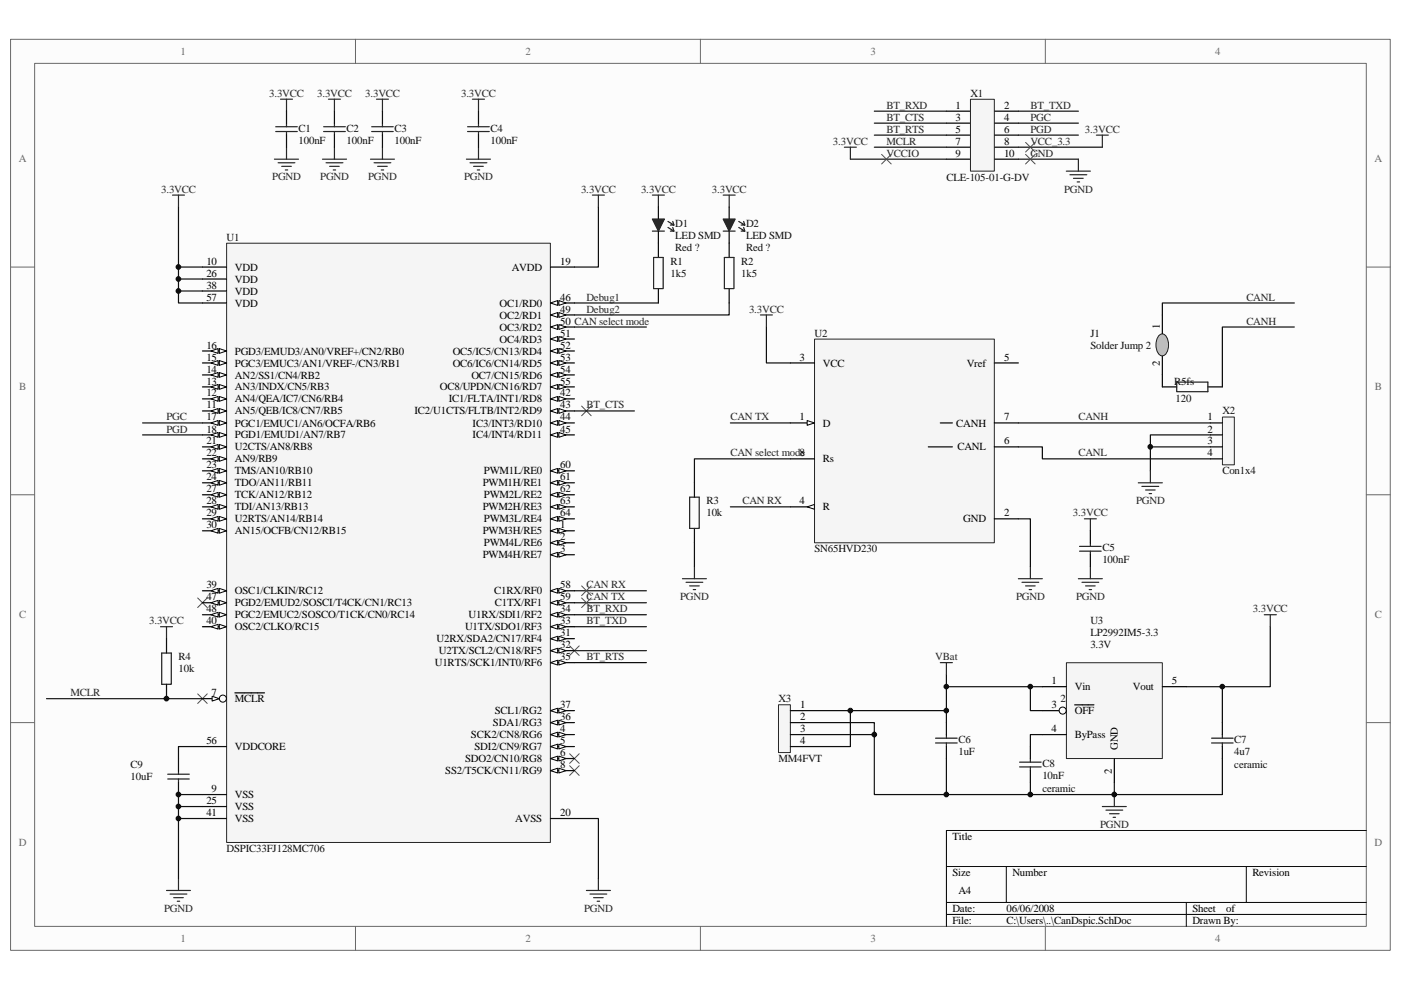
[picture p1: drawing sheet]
<svg xmlns="http://www.w3.org/2000/svg" width="297mm" height="210mm" viewBox="0 0 297 210" stroke-linecap="round" stroke-linejoin="round" font-family="sans-serif">
<path d="M2.3 8.4h292.5v193.2h-292.5z" fill="#fcfcfc"/>
<path d="M2.2 8.3h292.6v193.3h-292.6z" fill="none" stroke="#6a6a6a" stroke-width=".21"/>
<path d="M7.4 13.5h282.3v183h-282.3z" fill="#fcfcfc"/>
<g fill="none" stroke="#6a6a6a" stroke-width=".21">
<path d="M7.3 13.4h282.4v183.1h-282.4zM75.4 8.3v5.1M148.5 8.3v5.1M221.6 8.3v5.1M2.2 56.6h5.1M289.7 56.6h5.1M2.2 104.9h5.1M289.7 104.9h5.1M2.2 153.3h5.1M289.7 153.3h5.1M75.4 196.5v5.1M148.5 196.5v5.1"/>
<path d="M221.6 196.5v5.1"/>
</g>
<path d="M289.7 176.1h-89v20.4M200.7 183.8h89M200.7 191.4h89M200.7 194h89M213.4 183.8v7.6M251.5 191.4v5.1M264.2 183.8v7.6" fill="none" stroke="#000" stroke-width=".21"/>
<g fill="none" stroke="#262626" stroke-width=".25">
<path d="M58.2 33.8h5.1M59 34.5h3.5M59.5 21h2.5M59.7 35.3h2.1M60.5 36h.5M60.7 21v2.6M60.7 31.2v2.6M68.4 33.8h5.1M69.1 34.5h3.6M69.6 21h2.6M69.9 35.3h2M70.7 36h.5"/>
<path d="M70.9 21v2.6M70.9 31.2v2.6M78.5 33.8h5.1M79.3 34.5h3.6M79.8 21h2.6M80.1 35.3h2M80.8 36h.5M81.1 21v2.6M81.1 31.2v2.6M98.9 33.8h5.1M99.6 34.5h3.6M100.2 21h2.5"/>
<path d="M100.4 35.3h2.1M101.2 36h.5M101.4 21v2.6M101.4 31.2v2.6M36.6 41.4h2.5M37.8 41.4v2.5M125.6 41.4h2.5M126.9 41.4v2.5M138.3 41.4h2.6M139.6 41.4v2.5M34 132.9h2.6M35.3 132.9v2.6"/>
<path d="M35.3 188.9h5.1M36.1 189.6h3.5M36.8 190.4h2.1M37.6 191.2h.5M37.8 186.3v2.6M124.3 188.9h5.1M125.1 189.6h3.5M125.9 190.4h2M126.6 191.2h.5M126.9 186.3v2.6"/>
</g>
<g fill="none" stroke="#0e0e0e" stroke-width=".25">
<path d="M37.8 43.9v20.4h5.1M37.8 59.2h5.1M37.8 56.6h5.1M126.9 43.9v12.7h-5.1M37.8 61.7h5.1M121.8 69.4h15.3M121.8 64.3h17.8M154.6 64.3v2.5h-32.8M30.2 92.2h12.7M121.8 125.3h15.3M121.8 127.8h15.3M121.8 138h15.3"/>
<path d="M42.9 158.3h-5.1v2.6M37.8 173.6h5.1M37.8 171.1h5.1M42.9 168.5h-5.1v17.8M121.8 173.6h5.1v12.7"/>
</g>
<g fill="none" stroke="#000" stroke-width=".25">
<path d="M60.7 23.6v2.5M60.7 28.7v2.5M70.9 23.6v2.5M70.9 28.7v2.5M81.1 23.6v2.5M81.1 28.7v2.5M101.4 23.6v2.5M101.4 28.7v2.5M200.7 23.6h5M200.7 26.1h5M200.7 28.7h5M200.7 31.2h5"/>
<path d="M200.7 33.8h5M210.8 23.6h5.1M210.8 26.1h5.1M210.8 28.7h5.1M210.8 31.2h5.1M210.8 33.8h5.1M139.6 51.6v3M139.6 61.2v3.1M35.3 135.5v3M35.3 145.1v3.1M37.8 160.9v2.5M37.8 166v2.5"/>
</g>
<g fill="none" stroke="#1c1c1c" stroke-width=".25">
<path d="M58.5 27.9h4.5M58.5 26.9h4.5M60.7 26.1v.8M60.7 27.9v.8M68.6 27.9h4.6M68.6 26.9h4.6M70.9 26.1v.8M70.9 27.9v.8M78.8 27.9h4.6M78.8 26.9h4.6M81.1 26.1v.8M81.1 27.9v.8"/>
<path d="M99.1 27.9h4.6M99.1 26.9h4.6M101.4 26.1v.8M101.4 27.9v.8M138.6 54.6h2v6.6h-2zM34.3 138.5h2v6.6h-2zM35.6 165.2h4.5M35.6 164.2h4.5M37.8 163.4v.8M37.8 165.2v.8"/>
</g>
<path d="M123.3 86.1l2 2.1M125.3 86.1l-2 2.1M123.3 124.3l2 2M123.3 126.8l2 2.1M125.3 124.3l-2 2M125.3 126.8l-2 2.1M41.9 147.2l2 2M43.9 147.2l-2 2" fill="none" stroke="#4c4c4c" stroke-width=".21"/>
<path d="M205.8 21.1h5v15.2h-5z" fill="#f5f5f5"/>
<path d="M205.8 21.1h5v15.2h-5z" fill="none" stroke="#262626" stroke-width=".21"/>
<g fill="none" stroke="#0e0e0e" stroke-width=".25">
<path d="M180.3 33.8h20.4M185.4 23.6h15.3M185.4 26.1h15.3M185.4 28.7h15.3M185.4 31.2h15.3M215.9 23.6h12.7M215.9 26.1h12.7M215.9 28.7h12.7M215.9 31.2h17.8M215.9 33.8h12.7M121.8 87.2h12.7M121.8 130.4h15.3"/>
<path d="M121.8 132.9h15.3M121.8 140.5h15.3"/>
</g>
<path d="M179 31.2h2.6M180.3 31.2v2.6M226.1 36.3h5.1M226.8 37.1h3.6M227.6 37.8h2.1M228.4 38.6h.5M228.6 33.8v2.5M232.4 28.7h2.6M233.7 28.7v2.5M153.3 41.4h2.6M154.6 41.4v2.5" fill="none" stroke="#262626" stroke-width=".25"/>
<g fill="none" stroke="#4c4c4c" stroke-width=".21">
<path d="M186.9 32.7l2.1 2.1M189 32.7l-2.1 2.1M217.4 32.7l2.1 2.1M217.4 30.2l2.1 2M219.5 32.7l-2.1 2.1M219.5 30.2l-2.1 2M41.9 126.8l2 2.1M43.9 126.8l-2 2.1M120.8 137l2 2M122.8 137l-2 2M120.8 159.9l2 2M122.8 159.9l-2 2"/>
<path d="M120.8 162.4l2 2.1M122.8 162.4l-2 2.1"/>
</g>
<path d="M139.6 43.9v2.6M139.6 49v2.6M154.6 43.9v2.6M154.6 49v5.6M154.6 61.2v3.1" fill="none" stroke="#000" stroke-width=".25"/>
<path d="M138.3 49h2.6M141.6 47l1.3 .7h-.8M141.6 48.2l1.3 .8h-.8M142.6 47l.3 .7M142.6 48.2l.3 .8M153.3 49h2.6M153.6 54.6h2v6.6h-2zM156.6 47l1.3 .7h-.8M156.6 48.2l1.3 .8h-.8M157.7 47l.2 .7M157.7 48.2l.2 .8" fill="none" stroke="#1c1c1c" stroke-width=".25"/>
<g fill="#1c1c1c" stroke="#1c1c1c" stroke-width=".25">
<path d="M138.3 46.5h2.6l-1.3 2.5z"/>
<path d="M153.3 46.5h2.6l-1.3 2.5z"/>
</g>
<path d="M48.1 51.6h68.6v127.1h-68.6z" fill="#f5f5f5"/>
<path d="M48 51.6h68.7v127.1h-68.7z" fill="none" stroke="#262626" stroke-width=".21"/>
<path d="M116.7 115.1h5.1" fill="none" stroke="#000" stroke-width=".25"/>
<g fill="#fcfcfc" stroke="#000" stroke-width=".21">
<path d="M116.7 115.1l1.5-.5v1z"/>
<path d="M118.5 114.6l1.5 .5-1.5 .5z"/>
</g>
<path d="M116.7 117.7h5.1" fill="none" stroke="#000" stroke-width=".25"/>
<g fill="#fcfcfc" stroke="#000" stroke-width=".21">
<path d="M116.7 117.7l1.5-.5v1z"/>
<path d="M118.5 117.2l1.5 .5-1.5 .5z"/>
</g>
<path d="M116.7 64.3h5.1" fill="none" stroke="#000" stroke-width=".25"/>
<g fill="#fcfcfc" stroke="#000" stroke-width=".21">
<path d="M116.7 64.3l1.5-.5v1z"/>
<path d="M118.5 63.8l1.5 .5-1.5 .5z"/>
</g>
<path d="M116.7 66.8h5.1" fill="none" stroke="#000" stroke-width=".25"/>
<g fill="#fcfcfc" stroke="#000" stroke-width=".21">
<path d="M116.7 66.8l1.5-.5v1z"/>
<path d="M118.5 66.3l1.5 .5-1.5 .5z"/>
</g>
<path d="M116.7 69.4h5.1" fill="none" stroke="#000" stroke-width=".25"/>
<g fill="#fcfcfc" stroke="#000" stroke-width=".21">
<path d="M116.7 69.4l1.5-.5v1z"/>
<path d="M118.5 68.9l1.5 .5-1.5 .5z"/>
</g>
<path d="M116.7 71.9h5.1" fill="none" stroke="#000" stroke-width=".25"/>
<g fill="#fcfcfc" stroke="#000" stroke-width=".21">
<path d="M116.7 71.9l1.5-.5v1z"/>
<path d="M118.5 71.4l1.5 .5-1.5 .5z"/>
</g>
<path d="M116.7 74.4h5.1" fill="none" stroke="#000" stroke-width=".25"/>
<g fill="#fcfcfc" stroke="#000" stroke-width=".21">
<path d="M116.7 74.4l1.5-.5v1.1z"/>
<path d="M118.5 73.9l1.5 .5-1.5 .6z"/>
</g>
<path d="M116.7 77h5.1" fill="none" stroke="#000" stroke-width=".25"/>
<g fill="#fcfcfc" stroke="#000" stroke-width=".21">
<path d="M116.7 77l1.5-.5v1z"/>
<path d="M118.5 76.5l1.5 .5-1.5 .5z"/>
</g>
<path d="M116.7 79.5h5.1" fill="none" stroke="#000" stroke-width=".25"/>
<g fill="#fcfcfc" stroke="#000" stroke-width=".21">
<path d="M116.7 79.5l1.5-.5v1z"/>
<path d="M118.5 79l1.5 .5-1.5 .5z"/>
</g>
<path d="M116.7 82.1h5.1" fill="none" stroke="#000" stroke-width=".25"/>
<g fill="#fcfcfc" stroke="#000" stroke-width=".21">
<path d="M116.7 82.1l1.5-.5v1z"/>
<path d="M118.5 81.6l1.5 .5-1.5 .5z"/>
</g>
<path d="M116.7 84.6h5.1" fill="none" stroke="#000" stroke-width=".25"/>
<g fill="#fcfcfc" stroke="#000" stroke-width=".21">
<path d="M116.7 84.6l1.5-.5v1z"/>
<path d="M118.5 84.1l1.5 .5-1.5 .5z"/>
</g>
<path d="M116.7 87.2h5.1" fill="none" stroke="#000" stroke-width=".25"/>
<g fill="#fcfcfc" stroke="#000" stroke-width=".21">
<path d="M116.7 87.2l1.5-.5v1z"/>
<path d="M118.5 86.7l1.5 .5-1.5 .5z"/>
</g>
<path d="M116.7 89.7h5.1" fill="none" stroke="#000" stroke-width=".25"/>
<g fill="#fcfcfc" stroke="#000" stroke-width=".21">
<path d="M116.7 89.7l1.5-.5v1z"/>
<path d="M118.5 89.2l1.5 .5-1.5 .5z"/>
</g>
<path d="M116.7 92.2h5.1" fill="none" stroke="#000" stroke-width=".25"/>
<g fill="#fcfcfc" stroke="#000" stroke-width=".21">
<path d="M116.7 92.2l1.5-.5v1.1z"/>
<path d="M118.5 91.7l1.5 .5-1.5 .6z"/>
</g>
<path d="M116.7 99.9h5.1" fill="none" stroke="#000" stroke-width=".25"/>
<g fill="#fcfcfc" stroke="#000" stroke-width=".21">
<path d="M116.7 99.9l1.5-.5v1z"/>
<path d="M118.5 99.4l1.5 .5-1.5 .5z"/>
</g>
<path d="M116.7 102.4h5.1" fill="none" stroke="#000" stroke-width=".25"/>
<g fill="#fcfcfc" stroke="#000" stroke-width=".21">
<path d="M116.7 102.4l1.5-.5v1z"/>
<path d="M118.5 101.9l1.5 .5-1.5 .5z"/>
</g>
<path d="M116.7 104.9h5.1" fill="none" stroke="#000" stroke-width=".25"/>
<g fill="#fcfcfc" stroke="#000" stroke-width=".21">
<path d="M116.7 104.9l1.5-.5v1.1z"/>
<path d="M118.5 104.4l1.5 .5-1.5 .6z"/>
</g>
<path d="M116.7 107.5h5.1" fill="none" stroke="#000" stroke-width=".25"/>
<g fill="#fcfcfc" stroke="#000" stroke-width=".21">
<path d="M116.7 107.5l1.5-.5v1z"/>
<path d="M118.5 107l1.5 .5-1.5 .5z"/>
</g>
<path d="M116.7 110h5.1" fill="none" stroke="#000" stroke-width=".25"/>
<g fill="#fcfcfc" stroke="#000" stroke-width=".21">
<path d="M116.7 110l1.5-.5v1.1z"/>
<path d="M118.5 109.5l1.5 .5-1.5 .6z"/>
</g>
<path d="M116.7 112.6h5.1" fill="none" stroke="#000" stroke-width=".25"/>
<g fill="#fcfcfc" stroke="#000" stroke-width=".21">
<path d="M116.7 112.6l1.5-.5v1z"/>
<path d="M118.5 112.1l1.5 .5-1.5 .5z"/>
</g>
<path d="M116.7 125.3h5.1" fill="none" stroke="#000" stroke-width=".25"/>
<g fill="#fcfcfc" stroke="#000" stroke-width=".21">
<path d="M116.7 125.3l1.5-.5v1z"/>
<path d="M118.5 124.8l1.5 .5-1.5 .5z"/>
</g>
<path d="M116.7 127.8h5.1" fill="none" stroke="#000" stroke-width=".25"/>
<g fill="#fcfcfc" stroke="#000" stroke-width=".21">
<path d="M116.7 127.8l1.5-.5v1.1z"/>
<path d="M118.5 127.3l1.5 .5-1.5 .6z"/>
</g>
<path d="M116.7 130.4h5.1" fill="none" stroke="#000" stroke-width=".25"/>
<g fill="#fcfcfc" stroke="#000" stroke-width=".21">
<path d="M116.7 130.4l1.5-.5v1z"/>
<path d="M118.5 129.9l1.5 .5-1.5 .5z"/>
</g>
<path d="M116.7 132.9h5.1" fill="none" stroke="#000" stroke-width=".25"/>
<g fill="#fcfcfc" stroke="#000" stroke-width=".21">
<path d="M116.7 132.9l1.5-.5v1z"/>
<path d="M118.5 132.4l1.5 .5-1.5 .5z"/>
</g>
<path d="M116.7 135.5h5.1" fill="none" stroke="#000" stroke-width=".25"/>
<g fill="#fcfcfc" stroke="#000" stroke-width=".21">
<path d="M116.7 135.5l1.5-.5v1z"/>
<path d="M118.5 135l1.5 .5-1.5 .5z"/>
</g>
<path d="M116.7 138h5.1" fill="none" stroke="#000" stroke-width=".25"/>
<g fill="#fcfcfc" stroke="#000" stroke-width=".21">
<path d="M116.7 138l1.5-.5v1z"/>
<path d="M118.5 137.5l1.5 .5-1.5 .5z"/>
</g>
<path d="M116.7 140.5h5.1" fill="none" stroke="#000" stroke-width=".25"/>
<g fill="#fcfcfc" stroke="#000" stroke-width=".21">
<path d="M116.7 140.5l1.5-.5v1.1z"/>
<path d="M118.5 140l1.5 .5-1.5 .6z"/>
</g>
<path d="M116.7 150.7h5.1" fill="none" stroke="#000" stroke-width=".25"/>
<g fill="#fcfcfc" stroke="#000" stroke-width=".21">
<path d="M116.7 150.7l1.5-.5v1z"/>
<path d="M118.5 150.2l1.5 .5-1.5 .5z"/>
</g>
<path d="M116.7 153.3h5.1" fill="none" stroke="#000" stroke-width=".25"/>
<g fill="#fcfcfc" stroke="#000" stroke-width=".21">
<path d="M116.7 153.3l1.5-.5v1z"/>
<path d="M118.5 152.8l1.5 .5-1.5 .5z"/>
</g>
<path d="M116.7 155.8h5.1" fill="none" stroke="#000" stroke-width=".25"/>
<g fill="#fcfcfc" stroke="#000" stroke-width=".21">
<path d="M116.7 155.8l1.5-.5v1z"/>
<path d="M118.5 155.3l1.5 .5-1.5 .5z"/>
</g>
<path d="M116.7 158.3h5.1" fill="none" stroke="#000" stroke-width=".25"/>
<g fill="#fcfcfc" stroke="#000" stroke-width=".21">
<path d="M116.7 158.3l1.5-.5v1.1z"/>
<path d="M118.5 157.8l1.5 .5-1.5 .6z"/>
</g>
<path d="M116.7 160.9h5.1" fill="none" stroke="#000" stroke-width=".25"/>
<g fill="#fcfcfc" stroke="#000" stroke-width=".21">
<path d="M116.7 160.9l1.5-.5v1z"/>
<path d="M118.5 160.4l1.5 .5-1.5 .5z"/>
</g>
<path d="M116.7 163.4h5.1" fill="none" stroke="#000" stroke-width=".25"/>
<g fill="#fcfcfc" stroke="#000" stroke-width=".21">
<path d="M116.7 163.4l1.5-.5v1.1z"/>
<path d="M118.5 162.9l1.5 .5-1.5 .6z"/>
</g>
<path d="M116.7 56.6h5.1M42.9 74.4h5.1M116.7 173.6h5.1" fill="none" stroke="#000" stroke-width=".25"/>
<g fill="#fcfcfc" stroke="#000" stroke-width=".21">
<path d="M46.5 73.9l1.5 .5-1.5 .6z"/>
<path d="M44.7 74.4l1.5-.5v1.1z"/>
</g>
<path d="M42.9 77h5.1" fill="none" stroke="#000" stroke-width=".25"/>
<g fill="#fcfcfc" stroke="#000" stroke-width=".21">
<path d="M46.5 76.5l1.5 .5-1.5 .5z"/>
<path d="M44.7 77l1.5-.5v1z"/>
</g>
<path d="M42.9 79.5h5.1" fill="none" stroke="#000" stroke-width=".25"/>
<g fill="#fcfcfc" stroke="#000" stroke-width=".21">
<path d="M46.5 79l1.5 .5-1.5 .5z"/>
<path d="M44.7 79.5l1.5-.5v1z"/>
</g>
<path d="M42.9 82.1h5.1" fill="none" stroke="#000" stroke-width=".25"/>
<g fill="#fcfcfc" stroke="#000" stroke-width=".21">
<path d="M46.5 81.6l1.5 .5-1.5 .5z"/>
<path d="M44.7 82.1l1.5-.5v1z"/>
</g>
<path d="M42.9 84.6h5.1" fill="none" stroke="#000" stroke-width=".25"/>
<g fill="#fcfcfc" stroke="#000" stroke-width=".21">
<path d="M46.5 84.1l1.5 .5-1.5 .5z"/>
<path d="M44.7 84.6l1.5-.5v1z"/>
</g>
<path d="M42.9 87.2h5.1" fill="none" stroke="#000" stroke-width=".25"/>
<g fill="#fcfcfc" stroke="#000" stroke-width=".21">
<path d="M46.5 86.7l1.5 .5-1.5 .5z"/>
<path d="M44.7 87.2l1.5-.5v1z"/>
</g>
<path d="M42.9 89.7h5.1" fill="none" stroke="#000" stroke-width=".25"/>
<g fill="#fcfcfc" stroke="#000" stroke-width=".21">
<path d="M46.5 89.2l1.5 .5-1.5 .5z"/>
<path d="M44.7 89.7l1.5-.5v1z"/>
</g>
<path d="M42.9 92.2h5.1" fill="none" stroke="#000" stroke-width=".25"/>
<g fill="#fcfcfc" stroke="#000" stroke-width=".21">
<path d="M46.5 91.7l1.5 .5-1.5 .6z"/>
<path d="M44.7 92.2l1.5-.5v1.1z"/>
</g>
<path d="M42.9 94.8h5.1" fill="none" stroke="#000" stroke-width=".25"/>
<g fill="#fcfcfc" stroke="#000" stroke-width=".21">
<path d="M46.5 94.3l1.5 .5-1.5 .5z"/>
<path d="M44.7 94.8l1.5-.5v1z"/>
</g>
<path d="M42.9 97.3h5.1" fill="none" stroke="#000" stroke-width=".25"/>
<g fill="#fcfcfc" stroke="#000" stroke-width=".21">
<path d="M46.5 96.8l1.5 .5-1.5 .5z"/>
<path d="M44.7 97.3l1.5-.5v1z"/>
</g>
<path d="M42.9 99.9h5.1" fill="none" stroke="#000" stroke-width=".25"/>
<g fill="#fcfcfc" stroke="#000" stroke-width=".21">
<path d="M46.5 99.4l1.5 .5-1.5 .5z"/>
<path d="M44.7 99.9l1.5-.5v1z"/>
</g>
<path d="M42.9 102.4h5.1" fill="none" stroke="#000" stroke-width=".25"/>
<g fill="#fcfcfc" stroke="#000" stroke-width=".21">
<path d="M46.5 101.9l1.5 .5-1.5 .5z"/>
<path d="M44.7 102.4l1.5-.5v1z"/>
</g>
<path d="M42.9 104.9h5.1" fill="none" stroke="#000" stroke-width=".25"/>
<g fill="#fcfcfc" stroke="#000" stroke-width=".21">
<path d="M46.5 104.4l1.5 .5-1.5 .6z"/>
<path d="M44.7 104.9l1.5-.5v1.1z"/>
</g>
<path d="M42.9 107.5h5.1" fill="none" stroke="#000" stroke-width=".25"/>
<g fill="#fcfcfc" stroke="#000" stroke-width=".21">
<path d="M46.5 107l1.5 .5-1.5 .5z"/>
<path d="M44.7 107.5l1.5-.5v1z"/>
</g>
<path d="M42.9 110h5.1" fill="none" stroke="#000" stroke-width=".25"/>
<g fill="#fcfcfc" stroke="#000" stroke-width=".21">
<path d="M46.5 109.5l1.5 .5-1.5 .6z"/>
<path d="M44.7 110l1.5-.5v1.1z"/>
</g>
<path d="M42.9 112.6h5.1" fill="none" stroke="#000" stroke-width=".25"/>
<g fill="#fcfcfc" stroke="#000" stroke-width=".21">
<path d="M46.5 112.1l1.5 .5-1.5 .5z"/>
<path d="M44.7 112.6l1.5-.5v1z"/>
</g>
<path d="M42.9 125.3h5.1" fill="none" stroke="#000" stroke-width=".25"/>
<g fill="#fcfcfc" stroke="#000" stroke-width=".21">
<path d="M46.5 124.8l1.5 .5-1.5 .5z"/>
<path d="M44.7 125.3l1.5-.5v1z"/>
</g>
<path d="M42.9 127.8h5.1" fill="none" stroke="#000" stroke-width=".25"/>
<g fill="#fcfcfc" stroke="#000" stroke-width=".21">
<path d="M46.5 127.3l1.5 .5-1.5 .6z"/>
<path d="M44.7 127.8l1.5-.5v1.1z"/>
</g>
<path d="M42.9 130.4h5.1" fill="none" stroke="#000" stroke-width=".25"/>
<g fill="#fcfcfc" stroke="#000" stroke-width=".21">
<path d="M46.5 129.9l1.5 .5-1.5 .5z"/>
<path d="M44.7 130.4l1.5-.5v1z"/>
</g>
<path d="M42.9 132.9h5.1" fill="none" stroke="#000" stroke-width=".25"/>
<g fill="#fcfcfc" stroke="#000" stroke-width=".21">
<path d="M46.5 132.4l1.5 .5-1.5 .5z"/>
<path d="M44.7 132.9l1.5-.5v1z"/>
</g>
<path d="M42.9 56.6h5.1M42.9 59.2h5.1M42.9 61.7h5.1M42.9 64.3h5.1M42.9 148.2h5.1M42.9 168.5h5.1M42.9 171.1h5.1M42.9 173.6h5.1" fill="none" stroke="#000" stroke-width=".25"/>
<g fill="#fcfcfc" stroke="#000" stroke-width=".21">
<path d="M45 147.7l1.5 .5-1.5 .5z"/>
<circle cx="47.3" cy="148.2" r=".75"/>
</g>
<path d="M147.2 102.4v3.1M147.2 112.1v3M231.2 112.6v2.5M231.2 117.7v2.5M42.9 158.3h5.1M49.8 147h6.3" fill="none" stroke="#000" stroke-width=".25"/>
<g fill="none" stroke="#0e0e0e" stroke-width=".25">
<path d="M162.5 69.4v7.6h5.1M30.2 89.7h12.7M154.9 89.7h12.7M167.6 97.3h-20.4v5.1M147.2 115.1v5.1M154.9 107.5h12.7M215.9 110h2.6v10.2M269.3 132.9v12.7h-17.8M9.9 148.2h33M200.7 143.1v2.5h20.3M200.7 145.6v7.7M221 155.8h-2.5v2.5"/>
<path d="M259.2 145.6v7.7M200.7 160.9v7.6h35.6M218.5 166v2.5M259.2 160.9v7.6h-22.9v-2.5"/>
</g>
<g fill="none" stroke="#262626" stroke-width=".25">
<path d="M161.2 66.8h2.6M162.5 66.8v2.6M229.9 110h2.5M231.2 110v2.6M144.7 122.7h5.1M145.5 123.5h3.5M146.2 124.3h2M147 125.1h.5M147.2 120.2v2.5M215.9 122.7h5.1M216.7 123.5h3.5M217.4 124.3h2.1"/>
<path d="M218.2 125.1h.5M218.5 120.2v2.5M228.6 122.7h5.1M229.4 123.5h3.6M230.2 124.3h2M230.9 125.1h.5M231.2 120.2v2.5M268.1 130.4h2.5M269.3 130.4v2.5M199.4 140.5h2.5M200.7 140.5v2.6M233.7 171.1h5.1"/>
<path d="M234.5 171.8h3.5M235.2 172.6h2.1M236 173.4h.5M236.3 168.5v2.6"/>
</g>
<path d="M146.2 105.5h2v6.6h-2zM228.9 116.9h4.6M228.9 115.9h4.6M231.2 115.1v.8M231.2 116.9v.8" fill="none" stroke="#1c1c1c" stroke-width=".25"/>
<path d="M226.1 140.6h20.3v20.3h-20.3z" fill="#f5f5f5"/>
<path d="M226.1 140.6h20.3v20.3h-20.3z" fill="none" stroke="#262626" stroke-width=".21"/>
<path d="M221 145.6h5.1M221 150.7h5.1" fill="none" stroke="#000" stroke-width=".25"/>
<circle cx="225.3" cy="150.7" r=".75" fill="#fcfcfc" stroke="#000" stroke-width=".21"/>
<path d="M200.7 153.3v2.5M200.7 158.3v2.6M218.5 158.3v2.6M221 155.8h5.1M227.9 149.5h4M246.4 145.6h5.1M259.2 153.3v2.5M259.2 158.3v2.6M218.5 163.4v2.6M236.3 160.9v5.1" fill="none" stroke="#000" stroke-width=".25"/>
<path d="M198.3 157.6h4.6M198.3 156.6h4.6M200.7 155.8v.8M200.7 157.6v.7M256.9 157.6h4.5M256.9 156.6h4.5M259.2 155.8v.8M259.2 157.6v.7M216.2 162.7h4.5M216.2 161.6h4.5M218.5 160.9v.7M218.5 162.7v.7" fill="none" stroke="#1c1c1c" stroke-width=".25"/>
<path d="M215.9 94.8h5.1v2.5h35.6M215.9 89.7h40.7M243.9 94.8h12.7M256.6 92.2h-12.7v7.7" fill="none" stroke="#0e0e0e" stroke-width=".25"/>
<path d="M243.9 99.9v2.5M241.3 102.4h5.1M242.1 103.2h3.6M242.9 103.9h2M243.6 104.7h.6" fill="none" stroke="#262626" stroke-width=".25"/>
<path d="M165.1 149.5h2.5v10.1h-2.5z" fill="#f5f5f5"/>
<path d="M165.1 149.5h2.5v10.1h-2.5z" fill="none" stroke="#262626" stroke-width=".21"/>
<path d="M167.6 150.7h2.5M167.6 153.3h2.5M167.6 155.8h2.5M167.6 158.3h2.5" fill="none" stroke="#000" stroke-width=".25"/>
<path d="M170.1 155.8h15.3v12.7h15.3M170.1 153.3h15.3v2.5M170.1 150.7h30.6M180.3 150.7v7.6h-10.2" fill="none" stroke="#0e0e0e" stroke-width=".25"/>
<path d="M259.2 88.5h2.5v10.1h-2.5z" fill="#f5f5f5"/>
<path d="M259.2 88.5h2.5v10.1h-2.5z" fill="none" stroke="#262626" stroke-width=".21"/>
<path d="M246.4 66.8v5.1M246.4 74.4v5.1M246.4 82.1h3.1M256.1 82.1h3.1M256.6 89.7h2.6M256.6 92.2h2.6M256.6 94.8h2.6M256.6 97.3h2.6" fill="none" stroke="#000" stroke-width=".25"/>
<path d="M249.5 81h6.6v2.1h-6.6z" fill="none" stroke="#1c1c1c" stroke-width=".25"/>
<path d="M246.4 79.5v2.6" fill="none" stroke="#0e0e0e" stroke-width=".25"/>
<path d="M245.7 71.1a1.1 1.1 0 0 1 1.2-.1 1.1 1.1 0 0 1 .7 1 3.1 3.1 0 0 1-.8 3.4 1.44 1.44 0 0 1-1.7-1.6 3.4 3.4 0 0 1 .6-2.7z" fill-rule="evenodd" fill="#c0c0c0" stroke="#1c1c1c" stroke-width=".21"/>
<path d="M274.4 64.3h-28v2.5M274.4 69.4h-15.2v12.7" fill="none" stroke="#0e0e0e" stroke-width=".25"/>
<g fill="none" stroke="#000" stroke-width=".25">
<path d="M179.5 77h3.3M182.8 74.4h10.2v5.1h-10.2zM187.9 79.5v7.7M193 77h10.2M176.7 89.7h4.6M182.8 84.6l10.2 5.1-10.2 5.1zM187.9 92.2v5.1h-10.4M193 87.2h6.4v17.7h-6.4M193 84.6v10.2M194.5 92.2h2.3v17.8h-2.3M176.5 107.5h4.8M182.8 107.5l10.2-5.1v10.2z"/>
<circle cx="182.1" cy="89.7" r=".75"/>
<circle cx="193.8" cy="92.2" r=".75"/>
<circle cx="182.1" cy="107.5" r=".75"/>
<circle cx="193.8" cy="110" r=".75"/>
</g>
<g fill="#000" stroke="#000" stroke-width=".25">
<circle cx="196.8" cy="94.8" r=".49"/>
<circle cx="199.4" cy="89.7" r=".49"/>
</g>
<path d="M172.7 71.9h38.1v43.2h-38.1z" fill="#f5f5f5"/>
<path d="M172.7 71.9h38.1v43.2h-38.1z" fill="none" stroke="#262626" stroke-width=".21"/>
<path d="M167.6 77h5.1M167.6 89.7h5.1" fill="none" stroke="#000" stroke-width=".25"/>
<path d="M171.1 89.2l1.6 .5-1.6 .5z" fill="#fcfcfc" stroke="#000" stroke-width=".21"/>
<path d="M167.6 97.3h5.1M167.6 107.5h5.1" fill="none" stroke="#000" stroke-width=".25"/>
<path d="M171.1 107.5l1.6-.5v1z" fill="#fcfcfc" stroke="#000" stroke-width=".21"/>
<path d="M210.8 77h5.1M196.8 94.8h5.1M199.4 89.7h2.5M210.8 89.7h5.1M210.8 94.8h5.1M210.8 110h5.1" fill="none" stroke="#000" stroke-width=".25"/>
<path d="M218.5 145.6v5.1h2.5" fill="none" stroke="#0e0e0e" stroke-width=".25"/>
<g fill="#0e0e0e" stroke="#0e0e0e" stroke-width=".21">
<circle cx="35.3" cy="148.2" r=".5"/>
<circle cx="37.8" cy="173.6" r=".5"/>
<circle cx="37.8" cy="171.1" r=".5"/>
<circle cx="37.8" cy="168.5" r=".5"/>
<circle cx="37.8" cy="61.7" r=".5"/>
<circle cx="37.8" cy="59.2" r=".5"/>
<circle cx="37.8" cy="56.6" r=".5"/>
<circle cx="180.3" cy="150.7" r=".49"/>
<circle cx="185.4" cy="155.8" r=".49"/>
<circle cx="200.6" cy="168.5" r=".49"/>
<circle cx="200.6" cy="150.7" r=".49"/>
<circle cx="200.6" cy="145.6" r=".49"/>
<circle cx="218.4" cy="168.5" r=".5"/>
<circle cx="218.4" cy="145.6" r=".5"/>
<circle cx="236.2" cy="168.5" r=".5"/>
<circle cx="243.9" cy="94.8" r=".49"/>
<circle cx="259.2" cy="145.6" r=".5"/>
</g>
<g font-size="2.3" fill="#696969">
<text x="38.3" y="11.6">1</text>
<text x="111.4" y="11.6">2</text>
<text x="184.5" y="11.6">3</text>
<text x="257.7" y="11.6">4</text>
<text x="4" y="34.5">A</text>
<text x="291.4" y="34.5">A</text>
<text x="4" y="82.8">B</text>
<text x="291.5" y="82.8">B</text>
<text x="4" y="131.1">C</text>
<text x="291.5" y="131.1">C</text>
<text x="4" y="179.4">D</text>
<text x="291.4" y="179.4">D</text>
<text x="38.3" y="199.8">1</text>
<text x="111.4" y="199.8">2</text>
<text x="184.5" y="199.8">3</text>
<text x="257.7" y="199.8">4</text>
</g>
<g font-size="2.3" fill="#262626">
<text x="57.1" y="20.5">3.3VCC</text>
<text x="67.2" y="20.5">3.3VCC</text>
<text x="77.4" y="20.5">3.3VCC</text>
<text x="97.8" y="20.5">3.3VCC</text>
<text x="187.9" y="23.1">BT_RXD</text>
<text x="218.5" y="23.1">BT_TXD</text>
<text x="187.9" y="25.6">BT_CTS</text>
<text x="187.9" y="28.2">BT_RTS</text>
<text x="218.5" y="25.6">PGC</text>
<text x="218.5" y="28.2">PGD</text>
<text x="230" y="28.2">3.3VCC</text>
<text x="176.6" y="30.7">3.3VCC</text>
<text x="187.9" y="30.7">MCLR</text>
<text x="187.9" y="33.3">VCCIO</text>
<text x="218.5" y="33.3">GND</text>
<text x="218.5" y="30.7">VCC_3.3</text>
<text x="34.2" y="40.9">3.3VCC</text>
<text x="57.7" y="38.3">PGND</text>
<text x="67.9" y="38.3">PGND</text>
<text x="78.1" y="38.3">PGND</text>
<text x="98.4" y="38.3">PGND</text>
<text x="123.2" y="40.9">3.3VCC</text>
<text x="135.9" y="40.9">3.3VCC</text>
<text x="150.9" y="40.9">3.3VCC</text>
<text x="225.6" y="40.8">PGND</text>
<text x="124.4" y="63.8">Debug1</text>
<text x="264.3" y="63.8">CANL</text>
<text x="124.4" y="66.3">Debug2</text>
<text x="158.8" y="66.3">3.3VCC</text>
<text x="264.3" y="68.8">CANH</text>
<text x="35.3" y="89.2">PGC</text>
<text x="124.4" y="86.6">BT_CTS</text>
<text x="154.9" y="89.2">CAN TX</text>
<text x="228.6" y="89.2">CANH</text>
<text x="35.3" y="91.7">PGD</text>
<text x="154.9" y="96.8">CAN select mode</text>
<text x="228.6" y="96.8">CANL</text>
<text x="157.4" y="107">CAN RX</text>
<text x="240.9" y="106.9">PGND</text>
<text x="227.5" y="109.5">3.3VCC</text>
<text x="124.4" y="124.8">CAN RX</text>
<text x="124.4" y="127.3">CAN TX</text>
<text x="124.4" y="129.9">BT_RXD</text>
<text x="144.2" y="127.3">PGND</text>
<text x="215.4" y="127.3">PGND</text>
<text x="228.2" y="127.3">PGND</text>
<text x="265.7" y="129.9">3.3VCC</text>
<text x="31.6" y="132.4">3.3VCC</text>
<text x="124.4" y="132.4">BT_TXD</text>
<text x="124.4" y="140">BT_RTS</text>
<text x="198.3" y="140">VBat</text>
<text x="15" y="147.7">MCLR</text>
<text x="233.3" y="175.6">PGND</text>
<text x="34.8" y="193.4">PGND</text>
<text x="123.9" y="193.4">PGND</text>
</g>
<g font-size="2.3">
<text x="202.6" y="23.1">1</text>
<text x="212.9" y="23.1">2</text>
<text x="202.6" y="25.6">3</text>
<text x="202.6" y="28.2">5</text>
<text x="212.9" y="25.6">4</text>
<text x="212.9" y="28.2">6</text>
<text x="202.6" y="30.7">7</text>
<text x="202.6" y="33.3">9</text>
<text x="212.9" y="30.7">8</text>
<text x="212.9" y="33.3">10</text>
<text x="43.7" y="56.1">10</text>
<text x="43.7" y="58.7">26</text>
<text x="49.8" y="57.4">VDD</text>
<text x="49.8" y="59.9">VDD</text>
<text x="108.5" y="57.4">AVDD</text>
<text x="118.7" y="56.1">19</text>
<text x="43.7" y="61.2">38</text>
<text x="43.7" y="63.8">57</text>
<text x="49.8" y="62.5">VDD</text>
<text x="49.8" y="65">VDD</text>
<text x="105.9" y="65">OC1/RD0</text>
<text x="118.7" y="63.8">46</text>
<text x="105.9" y="67.6">OC2/RD1</text>
<text x="105.9" y="70.1">OC3/RD2</text>
<text x="118.7" y="66.3">49</text>
<text x="118.7" y="68.8">50 CAN select mode</text>
<text x="118.7" y="71.4">51</text>
<text x="245.9" y="69.9" transform="rotate(-90 245.9 69.9)">1</text>
<text x="43.7" y="73.9">16</text>
<text x="43.7" y="76.5">15</text>
<text x="49.8" y="75.2">PGD3/EMUD3/AN0/VREF+/CN2/RB0</text>
<text x="49.8" y="77.7">PGC3/EMUC3/AN1/VREF-/CN3/RB1</text>
<text x="96" y="75.2">OC5/IC5/CN13/RD4</text>
<text x="96" y="77.7">OC6/IC6/CN14/RD5</text>
<text x="105.9" y="72.7">OC4/RD3</text>
<text x="118.7" y="73.9">52</text>
<text x="118.7" y="76.5">53</text>
<text x="169.5" y="76.5">3</text>
<text x="174.5" y="77.7">VCC</text>
<text x="205" y="77.7">Vref</text>
<text x="212.9" y="76.5">5</text>
<text x="245.9" y="77.6" transform="rotate(-90 245.9 77.6)">2</text>
<text x="43.7" y="79">14</text>
<text x="43.7" y="81.6">13</text>
<text x="49.8" y="80.3">AN2/SS1/CN4/RB2</text>
<text x="49.8" y="82.8">AN3/INDX/CN5/RB3</text>
<text x="93.3" y="82.8">OC8/UPDN/CN16/RD7</text>
<text x="99.9" y="80.3">OC7/CN15/RD6</text>
<text x="118.7" y="79">54</text>
<text x="118.7" y="81.6">55</text>
<text x="43.7" y="84.1">12</text>
<text x="43.7" y="86.6">11</text>
<text x="43.7" y="89.2">17</text>
<text x="49.8" y="85.4">AN4/QEA/IC7/CN6/RB4</text>
<text x="49.8" y="87.9">AN5/QEB/IC8/CN7/RB5</text>
<text x="87.9" y="87.9">IC2/U1CTS/FLTB/INT2/RD9</text>
<text x="95.2" y="85.4">IC1/FLTA/INT1/RD8</text>
<text x="118.7" y="89.2">44</text>
<text x="118.7" y="86.6">43</text>
<text x="118.7" y="84.1">42</text>
<text x="169.5" y="89.2">1</text>
<text x="212.9" y="89.2">7</text>
<text x="256" y="89.2">1</text>
<text x="43.7" y="91.7">18</text>
<text x="43.7" y="94.3">21</text>
<text x="49.8" y="90.5">PGC1/EMUC1/AN6/OCFA/RB6</text>
<text x="49.8" y="93">PGD1/EMUD1/AN7/RB7</text>
<text x="49.8" y="95.5">U2CTS/AN8/RB8</text>
<text x="100.2" y="90.5">IC3/INT3/RD10</text>
<text x="100.2" y="93">IC4/INT4/RD11</text>
<text x="118.7" y="91.7">45</text>
<text x="174.5" y="90.5">D</text>
<text x="202.8" y="90.5">CANH</text>
<text x="203" y="95.5">CANL</text>
<text x="212.9" y="94.3">6</text>
<text x="256" y="91.7">2</text>
<text x="256" y="94.3">3</text>
<text x="43.7" y="96.8">22</text>
<text x="43.7" y="99.4">23</text>
<text x="43.7" y="101.9">24</text>
<text x="49.8" y="98.1">AN9/RB9</text>
<text x="49.8" y="100.6">TMS/AN10/RB10</text>
<text x="102.6" y="100.6">PWM1L/RE0</text>
<text x="118.7" y="99.4">60</text>
<text x="118.7" y="101.9">61</text>
<text x="169.5" y="96.8">8</text>
<text x="174.5" y="98.1">Rs</text>
<text x="256" y="96.8">4</text>
<text x="43.7" y="104.4">27</text>
<text x="43.7" y="107">28</text>
<text x="49.8" y="103.2">TDO/AN11/RB11</text>
<text x="49.8" y="105.7">TCK/AN12/RB12</text>
<text x="102.4" y="103.2">PWM1H/RE1</text>
<text x="102.6" y="105.7">PWM2L/RE2</text>
<text x="118.7" y="104.4">62</text>
<text x="118.7" y="107">63</text>
<text x="169.5" y="107">4</text>
<text x="43.7" y="109.5">29</text>
<text x="43.7" y="112.1">30</text>
<text x="49.8" y="108.2">TDI/AN13/RB13</text>
<text x="49.8" y="110.8">U2RTS/AN14/RB14</text>
<text x="49.8" y="113.3">AN15/OCFB/CN12/RB15</text>
<text x="102.4" y="108.2">PWM2H/RE3</text>
<text x="102.4" y="113.3">PWM3H/RE5</text>
<text x="102.6" y="110.8">PWM3L/RE4</text>
<text x="118.7" y="109.5">64</text>
<text x="118.7" y="112.1">1</text>
<text x="174.5" y="108.2">R</text>
<text x="204.2" y="110.8">GND</text>
<text x="212.9" y="109.5">2</text>
<text x="102.4" y="118.4">PWM4H/RE7</text>
<text x="102.6" y="115.9">PWM4L/RE6</text>
<text x="118.7" y="114.6">2</text>
<text x="118.7" y="117.2">3</text>
<text x="43.7" y="124.8">39</text>
<text x="118.7" y="124.8">58</text>
<text x="43.7" y="127.3">47</text>
<text x="43.7" y="129.9">48</text>
<text x="49.8" y="126">OSC1/CLKIN/RC12</text>
<text x="49.8" y="128.6">PGD2/EMUD2/SOSCI/T4CK/CN1/RC13</text>
<text x="49.8" y="131.1">PGC2/EMUC2/SOSCO/T1CK/CN0/RC14</text>
<text x="99.4" y="131.1">U1RX/SDI1/RF2</text>
<text x="104.8" y="126">C1RX/RF0</text>
<text x="104.9" y="128.6">C1TX/RF1</text>
<text x="118.7" y="127.3">59</text>
<text x="118.7" y="129.9">34</text>
<text x="43.7" y="132.4">40</text>
<text x="49.8" y="133.7">OSC2/CLKO/RC15</text>
<text x="92.5" y="136.2">U2RX/SDA2/CN17/RF4</text>
<text x="98.6" y="133.7">U1TX/SDO1/RF3</text>
<text x="118.7" y="135">31</text>
<text x="118.7" y="132.4">33</text>
<text x="118.7" y="137.5">32</text>
<text x="92.2" y="141.3">U1RTS/SCK1/INT0/RF6</text>
<text x="93" y="138.8">U2TX/SCL2/CN18/RF5</text>
<text x="118.7" y="140">35</text>
<text x="44.9" y="147.7">7</text>
<text x="49.8" y="148.9">MCLR</text>
<text x="222.9" y="145.1">1</text>
<text x="227.9" y="146.4">Vin</text>
<text x="240.2" y="146.4">Vout</text>
<text x="248.5" y="145.1">5</text>
<text x="104.5" y="154">SDA1/RG3</text>
<text x="104.9" y="151.5">SCL1/RG2</text>
<text x="118.7" y="150.2">37</text>
<text x="118.7" y="152.8">36</text>
<text x="118.7" y="155.3">4</text>
<text x="169.6" y="150.2">1</text>
<text x="169.6" y="152.8">2</text>
<text x="169.6" y="155.3">3</text>
<text x="222.9" y="150.2">3</text>
<text x="222.9" y="155.3">4</text>
<text x="227.9" y="151.5">OFF</text>
<text x="43.7" y="157.8">56</text>
<text x="49.8" y="159.1">VDDCORE</text>
<text x="98.6" y="161.6">SDO2/CN10/RG8</text>
<text x="99.8" y="156.6">SCK2/CN8/RG6</text>
<text x="100.6" y="159.1">SDI2/CN9/RG7</text>
<text x="118.7" y="160.4">6</text>
<text x="118.7" y="157.8">5</text>
<text x="169.6" y="157.8">4</text>
<text x="227.9" y="156.6">ByPass</text>
<text x="237" y="159.1" transform="rotate(-90 237 159.1)">GND</text>
<text x="94.4" y="164.2">SS2/T5CK/CN11/RG9</text>
<text x="118.7" y="162.9">8</text>
<text x="235.7" y="164.1" transform="rotate(-90 235.7 164.1)">2</text>
<text x="43.7" y="170.6">25</text>
<text x="43.7" y="173.1">41</text>
<text x="44.9" y="168">9</text>
<text x="49.8" y="169.3">VSS</text>
<text x="49.8" y="171.8">VSS</text>
<text x="118.7" y="173.1">20</text>
<text x="49.8" y="174.4">VSS</text>
<text x="109.3" y="174.4">AVSS</text>
<text x="201.9" y="178.1">Title</text>
<text x="201.9" y="185.8">Size</text>
<text x="214.6" y="185.8">Number</text>
<text x="265.5" y="185.8">Revision</text>
<text x="203.2" y="189.6">A4</text>
<text x="201.9" y="193.4">Date:</text>
<text x="201.9" y="195.9">File:</text>
<text x="213.4" y="193.4">06/06/2008</text>
<text x="213.4" y="195.9">C:\Users\..\CanDspic.SchDoc</text>
<text x="252.8" y="195.9">Drawn By:</text>
<text x="252.8" y="193.4">Sheet</text>
<text x="259.9" y="193.4">of</text>
</g>
<g font-size="2.3" fill="#0e0e0e">
<text x="205.7" y="20.5">X1</text>
<text x="63.3" y="27.9">C1</text>
<text x="73.5" y="27.9">C2</text>
<text x="83.6" y="27.9">C3</text>
<text x="104" y="27.9">C4</text>
<text x="63.3" y="30.4">100nF</text>
<text x="73.5" y="30.4">100nF</text>
<text x="83.6" y="30.4">100nF</text>
<text x="104" y="30.4">100nF</text>
<text x="200.7" y="38.3">CLE-105-01-G-DV</text>
<text x="48" y="51">U1</text>
<text x="143.2" y="53.3">Red ?</text>
<text x="143.2" y="48.2">D1</text>
<text x="143.2" y="50.8">LED SMD</text>
<text x="158.2" y="53.3">Red ?</text>
<text x="158.2" y="48.2">D2</text>
<text x="158.2" y="50.8">LED SMD</text>
<text x="142.2" y="56.1">R1</text>
<text x="142.2" y="58.7">1k5</text>
<text x="157.2" y="56.1">R2</text>
<text x="157.2" y="58.7">1k5</text>
<text x="172.7" y="71.4">U2</text>
<text x="231.2" y="71.4">J1</text>
<text x="231.2" y="73.9">Solder Jump 2</text>
<text x="249" y="81.6">R5fs</text>
<text x="249.2" y="85.4">120</text>
<text x="259.2" y="87.9">X2</text>
<text x="259.2" y="100.6">Con1x4</text>
<text x="149.8" y="107">R3</text>
<text x="149.8" y="109.5">10k</text>
<text x="172.7" y="117.2">SN65HVD230</text>
<text x="233.7" y="116.9">C5</text>
<text x="233.7" y="119.4">100nF</text>
<text x="231.2" y="132.4">U3</text>
<text x="231.2" y="135">LP2992IM5-3.3</text>
<text x="231.2" y="137.5">3.3V</text>
<text x="37.9" y="140">R4</text>
<text x="37.9" y="142.6">10k</text>
<text x="165.1" y="148.9">X3</text>
<text x="224.8" y="148.9">250 mA</text>
<text x="165.1" y="161.6">MM4FVT</text>
<text x="203.2" y="157.6">C6</text>
<text x="203.2" y="160.1">1uF</text>
<text x="261.7" y="157.6">C7</text>
<text x="261.7" y="160.1">4u7</text>
<text x="27.7" y="162.9">C9</text>
<text x="27.7" y="165.5">10uF</text>
<text x="221" y="162.7">C8</text>
<text x="221" y="165.2">10nF</text>
<text x="261.7" y="162.9">ceramic</text>
<text x="221" y="168">ceramic</text>
<text x="48" y="180.7">DSPIC33FJ128MC706</text>
</g>
</svg>
